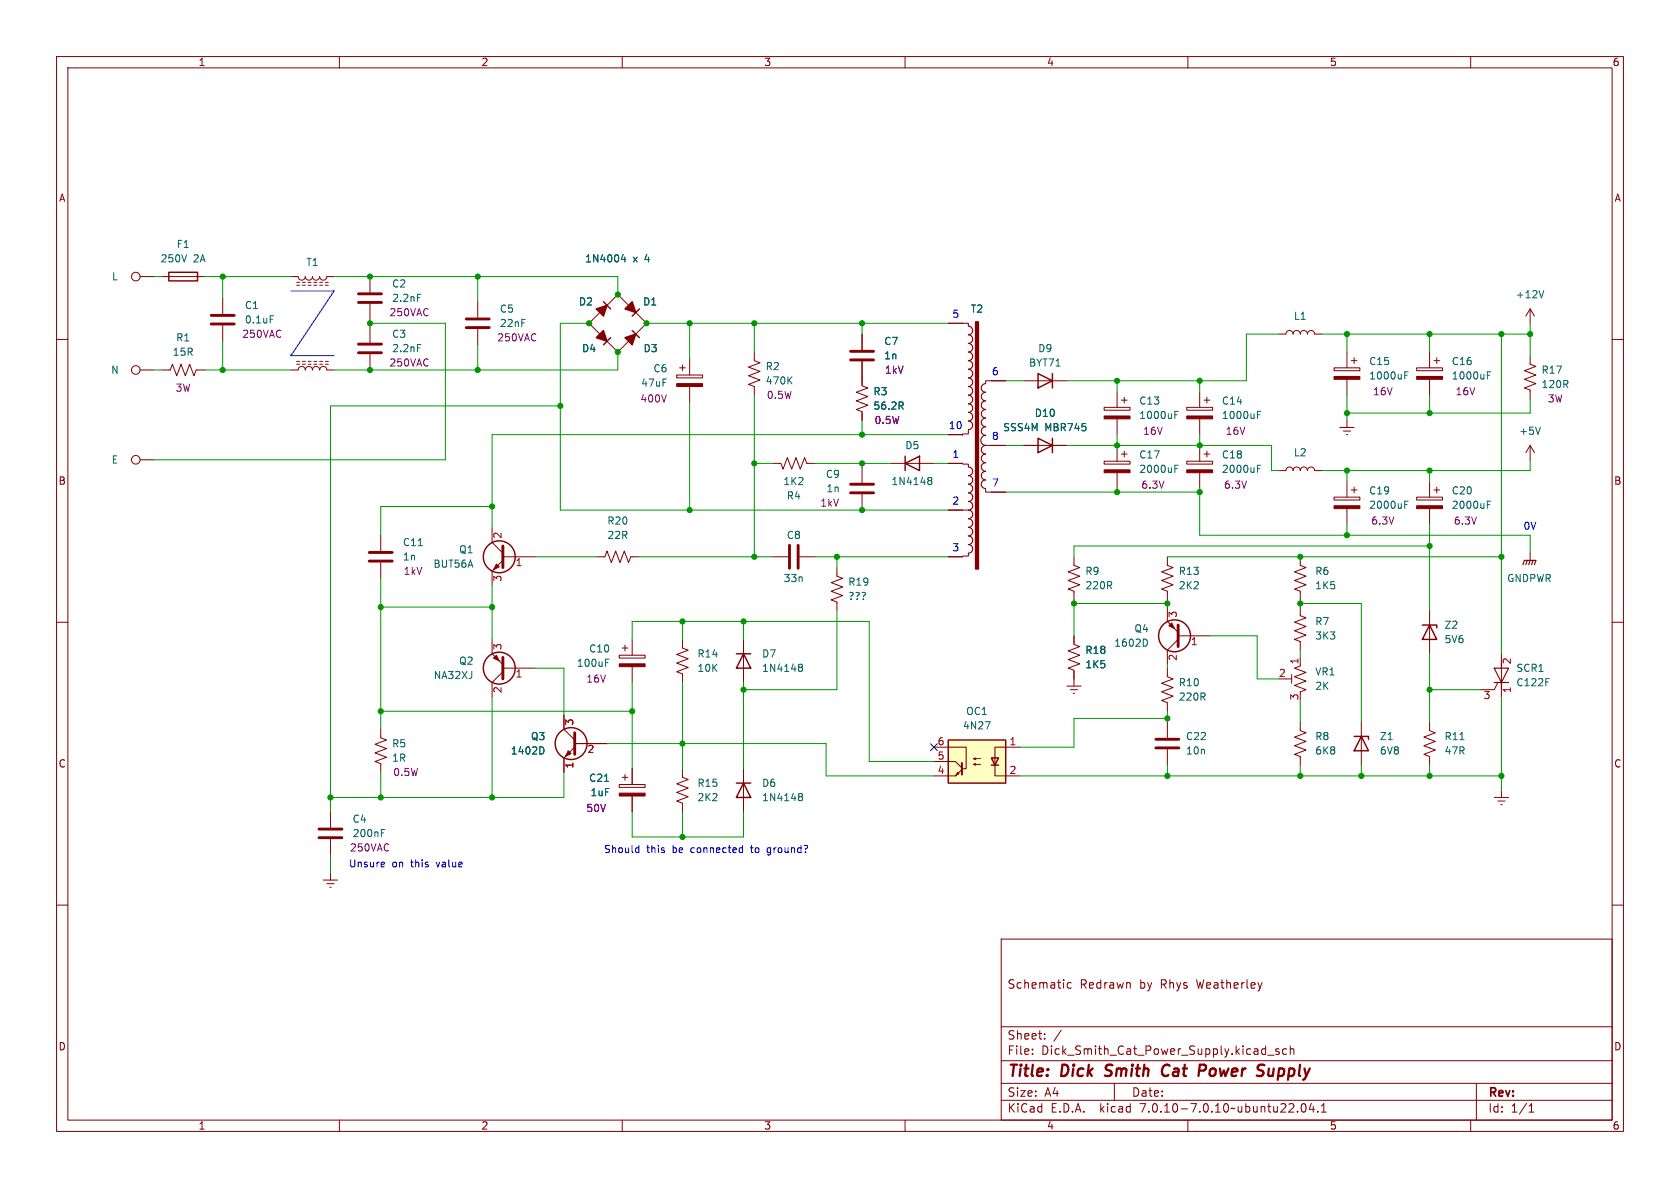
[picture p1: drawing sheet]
<svg xmlns="http://www.w3.org/2000/svg" width="297mm" height="210mm" viewBox="0 0 297 210" stroke-linecap="round" stroke-linejoin="round" font-family="sans-serif">
<g fill="none" stroke="#840000" stroke-width=".18">
<path d="M10 10h277v190h-277zM12 12h273v186h-273zM60 10v2M110 10v2M160 10v2M210 10v2M260 10v2M10 60h2M24.8 48.9h2.5M28.6 48.9h7.6M39.4 52.7v2.8M39.4 57.5v2.8"/>
<path d="M51.4 48.9h1.3a.64 .64 0 0 0 .6 .6 .64 .64 0 0 0 .7-.6 .64 .64 0 0 0 .6 .6 .64 .64 0 0 0 .6-.6 .64 .64 0 0 0 .7 .6 .64 .64 0 0 0 .6-.6 .64 .64 0 0 0 .6 .6 .64 .64 0 0 0 .7-.6h1.3M52.5 49.9h.5M52.5 50.4h.5M53.5 49.9h.5M53.5 50.4h.5M54.5 49.9h.5M54.5 50.4h.5M55.5 49.9h.5M55.5 50.4h.5M56.5 49.9h.5M56.5 50.4h.5M57.5 49.9h.5"/>
<path d="M57.5 50.4h.5M65.4 48.9v2.8M65.4 53.7v2.8M65.4 57.8v2.8M84.5 53.3v2.8M84.5 58.2v2.8M104.1 57.2h.1M104.1 57.2l1.9 1.9M106 55.2l-1.9 2M109.2 52.1h.1M109.2 52.1l1.9 1.9M109.2 52.1l-1.9 1.9"/>
<path d="M112.4 55.2l1.9 2M114.3 57.2h.1M114.3 57.2l-1.9 1.9M152.4 59.1v2.7M167.6 57.2h3.6v.5M226.1 59.1h1.2a.64 .64 0 0 1 .7-.7 .64 .64 0 0 1 .6 .7 .64 .64 0 0 1 .6-.7 .64 .64 0 0 1 .7 .7 .64 .64 0 0 1 .6-.7 .64 .64 0 0 1 .6 .7 .64 .64 0 0 1 .7-.7 .64 .64 0 0 1 .6 .7h1.3M270.5 54.6v2.6M270.5 54.6l-.8 1.3M270.5 54.6l.8 1.3M285 60h2M24.8 65.4h2.5M28.6 65.4h1.5l.4-1 .7 2 .8-2 .8 2 .7-2 .8 2 .4-1h1.5"/>
<path d="M51.4 65.4h1.3a.64 .64 0 0 1 .6-.6 .64 .64 0 0 1 .7 .6 .64 .64 0 0 1 .6-.6 .64 .64 0 0 1 .6 .6 .64 .64 0 0 1 .7-.6 .64 .64 0 0 1 .6 .6 .64 .64 0 0 1 .6-.6 .64 .64 0 0 1 .7 .6h1.3M52.5 64.4h.5M52.5 63.9h.5M53.5 64.4h.5M53.5 63.9h.5M54.5 64.4h.5M54.5 63.9h.5M55.5 64.4h.5M55.5 63.9h.5M56.5 64.4h.5M56.5 63.9h.5M57.5 64.4h.5"/>
<path d="M57.5 63.9h.5M65.4 62.6v2.8M107.3 60.3l1.9 1.9M109.2 62.2h.1M111.1 60.3l-1.9 1.9M119.6 66.3h4.6v.5h-4.6zM120.1 65h1.1M120.6 64.5v1M121.9 63.5v2.8M121.9 68.3v2.8M133.3 62.2v1.6l1.1 .3-2.1 .8 2.1 .8-2.1 .7 2.1 .8-2.1 .7 1 .4v1.6M152.4 63.9v4.3l1 .4-2 .7 2 .8-2 .8 2 .7-2 .8 1 .4v1.5"/>
<path d="M167.6 76.8h2.6M171.2 75.9v.8h-1v.3M174.2 78.7h3.6M177.8 67.3h-3.6v.5M181 78.7h7.6M181 67.3h7.6M195.2 72h4.6v.5h-4.6zM197.5 69.2v2.8M197.5 74v2.8M197.5 78.7v2.8M198.2 70.7h1.1M198.8 70.2v1"/>
<path d="M198.8 79.8v1M209.8 72h4.6v.5h-4.6zM212.1 69.2v2.8M212.1 74v2.8M212.1 78.7v2.8M212.9 70.7h1M213.4 70.2v1M213.4 79.8v1M235.8 65h4.6v.5h-4.6zM236.9 75.6h2.5M237.5 76.2h1.3M238 76.8h.3"/>
<path d="M238.1 62.2v2.8M238.1 67.1v2.8M238.1 74.3v1.3M238.9 63.8h1M239.4 63.2v1.1M250.4 65h4.6v.5h-4.6zM252.7 62.2v2.8M252.7 67.1v2.8M253.5 63.8h1M254 63.2v1.1M270.5 62.9v1.5l1 .4-2 .7 2 .8-2 .8 2 .7-2 .8 1 .4v1.5M270.5 78.7v2.6"/>
<path d="M270.5 78.7l-.8 1.3M270.5 78.7l.8 1.3M24.8 81.3h2.5M67.3 94.6v2.8M67.3 99.4v2.8M87 93.3v2.6l1.9 1.9M88.9 99.1l-1.9 1.9v2.5M88.9 98.4h5.7M105.4 98.4h1.5l.4-1 .8 2 .7-2 .8 2 .8-2 .7 2 .4-1h1.5M136.5 81.9h1.5l.4 1 .8-2 .8 2 .7-2 .8 2 .7-2 .4 1h1.5M136.5 98.4h2.8M141.4 98.4h2.7"/>
<path d="M152.4 82.6v2.7M152.4 87.4v2.8M157.5 81.9h7.6M167.6 98.4h2.6M167.6 81.9h2.6M167.6 90.2h2.6M170.2 82h1v.6M171.2 97.8v.5h-1M174.2 86.4v.6h3.6M189.9 98.4v1.5l1 .4-2.1 .8 2.1 .8-2.1 .7 2.1 .8-2.1 .7 1.1 .4v1.5M195.2 81.5h4.6v.5h-4.6zM197.5 83.6v2.8"/>
<path d="M198.2 80.3h1.1M206.4 98.4v1.5l1 .4-2 .8 2 .8-2 .7 2 .8-2 .7 1 .4v1.5M209.8 81.5h4.6v.5h-4.6zM212.1 83.6v2.8M212.9 80.3h1M226.1 83.2h1.2a.64 .64 0 0 1 .7-.6 .64 .64 0 0 1 .6 .6 .64 .64 0 0 1 .6-.6 .64 .64 0 0 1 .7 .6 .64 .64 0 0 1 .6-.6 .64 .64 0 0 1 .6 .6 .64 .64 0 0 1 .7-.6 .64 .64 0 0 1 .6 .6h1.3M229.9 98.4v1.5l1 .4-2 .8 2 .8-2 .7 2 .8-2 .7 1 .4v1.5M235.8 87.9h4.6v.5h-4.6zM238.1 85.1v2.8M238.1 89.9v2.8M238.9 86.6h1M239.4 86.1v1"/>
<path d="M250.4 87.9h4.6v.5h-4.6zM252.7 85.1v2.8M252.7 89.9v2.8M253.5 86.6h1M254 86.1v1M270.5 97.8v1.3M10 110h2M87 113v2.6l1.9 1.9M88.9 118.7l-1.9 2v2.5M88.9 118.1h5.7M109.5 115.8h4.5v.5h-4.5zM110 114.6h1"/>
<path d="M110.5 114v1.1M111.8 113v2.8M111.8 117.9v2.8M120.6 113v1.6l1.1 .3-2.1 .8 2.1 .8-2.1 .7 2.1 .8-2.1 .7 1 .4v1.6M131.4 113v7.7M148 100.3v1.6l1 .3-2.1 .8 2.1 .8-2.1 .7 2.1 .8-2.1 .7 1.1 .4v1.6M189.9 112.4v1.5l1 .4-2.1 .8 2.1 .7-2.1 .8 2.1 .7-2.1 .8 1.1 .4v2.8M206.4 107.3v2.6l1.9 1.9M206.4 118.1v1.5l1 .4-2 .8 2 .7-2 .8 2 .8-2 .7 1 .4v1.5M208.3 113l-1.9 1.9v2.6M208.3 112.4h5.7M228.3 119.3v1.5"/>
<path d="M229.9 117.7l-1 .4 2 .8-2 .7 2 .8-2 .8 2 .7-1 .4v.3M229.9 107.3v1.5l1 .4-2 .8 2 .7-2 .8 2 .8-2 .7 1 .4v1.5M229.9 116.2v1.3M252.7 108v7.6M265.4 115.6v7.6M285 110h2M67.3 128.9v1.5l1 .4-2 .8 2 .7-2 .8 2 .8-2 .7 1 .4v1.5M99.7 126.4v2.5l1.9 1.9M101.6 132.1l-1.9 1.9v2.5M101.6 131.4h5.7M109.5 138.7h4.5v.5h-4.5zM110 137.4h1"/>
<path d="M110.5 136.9v1M111.8 135.9v2.8M120.6 135.9v1.5l1.1 .4-2.1 .8 2.1 .7-2.1 .8 2.1 .7-2.1 .8 1 .4v1.5M131.4 135.9v7.6M165.1 132.1h5.7v3.8h-.6M165.1 134.6h3.8l1.2 1.2M169.3 136.5l.2 .3-.5 .2zM170.1 136l-1.2 1.2h-3.8M172.1 135.1l.4-.1v.3l-.4-.2h1.3M172.1 134.1l.4-.1v.2l-.4-.1h1.3M180.3 132.1h-4.4v5.1h4.4M188.6 121.3h2.5"/>
<path d="M189.2 121.9h1.3M189.7 122.6h.3M206.4 127.6v2.8M206.4 132.5v2.8M227.3 120h1M229.9 127.6v1.6l1 .3-2 .8 2 .8-2 .7 2 .8-2 .8 1 .3v1.6M240.7 127.6v7.7M252.7 127.6v1.6l1 .3-2 .8 2 .8-2 .7 2 .8-2 .8 1 .3v1.6M264.8 120.7l-.6 1.2h-2.6M265.4 139.7v1.3M10 160h2M57.1 155.6h2.6"/>
<path d="M57.8 156.2h1.3M58.3 156.8h.2M58.4 143.5v2.8M58.4 148.3v2.8M58.4 154.3v1.3M111.8 140.7v2.8M264.2 141h2.5M264.8 141.6h1.3M265.3 142.2h.3M285 160h2M177 166h108v32h-108zM189.4 173.8l-.4-.1-.3 .3v.4l.1 .2h.6"/>
<path d="M60 198v2M110 198v2M160 198v2M177 194.5h108M177 191.5h108M177 187.5h108M177 181.5h108M182.5 186.3v.1M182.5 185.5v.1M184.7 183.6v.1M184.7 182.8v.1M187.6 182.1l-1.3 2"/>
<path d="M197 191.5v3M210 198v2M224.1 186.5h1.1M226.1 185.5l-.4-.1-.2 .2 .1 .2 .5 .2v.3h-.6M227.5 185.5l-.5-.1-.3 .3v.4l.2 .2h.6M228.1 185.5l.2-.1 .4 .1v.9M228.1 184.9v1.5M229.4 196.5v.1M230.2 195.2l.2-.1a.81 .81 0 0 1 .6 .6 .81 .81 0 0 1-.3 .8l-.2 .1a.81 .81 0 0 1-.3-1.4zM231.8 195l-.3 1.1h.9M232.2 195.6v1M233 196.5v.1"/>
<path d="M233.6 196.6h.9M233.6 195.5l.4-.4v1.5M260 198v2M261 191.5v6.5M270.3 196.6h.9M270.3 195.5l.4-.4v1.5"/>
<circle cx="24" cy="48.9" r=".76"/>
<circle cx="24" cy="65.4" r=".76"/>
<circle cx="24" cy="81.3" r=".76"/>
</g>
<path d="M195.3 190.1l.3 .1M195.6 188.4l-.1 .2 .1 .4M206.4 188.2a1.13 1.13 0 0 0-.9 .7 1.13 1.13 0 0 0 .2 1.2l.3 .1 .5-.1M212.1 188.2l1 .1a.58 .58 0 0 1-.3 1M224.3 188.9v1.2l.1 .1 .5-.1" fill="none" stroke="#840000" stroke-width=".4"/>
<g fill="none" stroke="#840000" stroke-width=".51">
<path d="M37.3 57.3h4.1M37.3 55.8h4.1M63.4 53.5h4M63.4 51.9h4M82.4 57.9h4.1M82.4 56.4h4.1M63.4 62.4h4M63.4 60.8h4M150.4 63.6h4M150.4 62.1h4M65.3 99.2h4M65.3 97.7h4"/>
<path d="M88.9 96.5v3.8M139.6 96.4v4.1M141.1 96.4v4.1M150.4 87.1h4M150.4 85.6h4M88.9 116.2v3.8M208.3 110.5v3.8M101.6 129.5v3.9M204.3 132.2h4.1M204.3 130.7h4.1M56.4 148.1h4.1M56.4 146.6h4.1"/>
</g>
<g fill="none" stroke="#006464" stroke-width=".18">
<path d="M47.8 55.8h.6M73.8 52h.6M110.2 45l-.3 .9h.7M110.5 45.5v.8M272.9 51.4l-.4 1.2M73.8 60.9h.6M139.5 67.2l.5 .7M140 66.6l-.7 .7M159.3 71.7l.4 .6M159.6 71.1l.1 .2-.1 .4M207.7 73.3h.4M207.7 72.7h.6"/>
<path d="M222.3 73.3h.4M222.3 72.7h.6M248.3 66.3h.5M248.3 65.7h.6M262.9 66.3h.5M262.9 65.7h.6M272.3 75.5l-.4 1.3M74 96.5h.7M164.1 84.9h.2M164.1 84.5l.4-.1 .2 .1v.2l-.2 .2M164.3 84.9h.2M164.3 84.9l-.2 .1"/>
<path d="M164.5 84.9l.2 .3v.3l-.2 .2-.4-.1M207.7 82.8h.4M207.7 82.2h.6M222.3 82.8h.4M222.3 82.2h.6M248.3 89.2h.5M248.3 88.6h.6M262.9 89.2h.5M262.9 88.6h.6M107.1 117.1h.4M107.1 116.5h.6M141.3 117.5l.3-.1 .2 .1 .1 .2-.3 .3"/>
<path d="M141.3 117.9l.1 .1M141.4 118h.2M141.4 118h-.1M141.6 118l.3 .2-.1 .4-.2 .1-.3-.1M202.6 113l.2 .5-.2 .7M273.3 120h.6M95.9 132.1l.3 .5-.3 .6M106.9 138.1h.7M174.2 127.6h.8l-.5 1.2M258.1 130.8h.7M67.4 147.2h.4M67.4 146.6h.6"/>
<path d="M141.3 140.8h.1M141.3 140.3h.3l.2 .1 .1 .2-.3 .2M141.4 140.8h.2M141.4 140.8l-.1 .1M141.6 140.8l.3 .3-.1 .3-.2 .1h-.3"/>
</g>
<g fill="#840000" stroke="#840000" stroke-width=".18">
<path d="M109.5 140.2h4.5v.5h-4.5z"/>
<path d="M250.4 89.4h4.6v.5h-4.6z"/>
<path d="M250.4 66.5h4.6v.6h-4.6z"/>
<path d="M206.6 110.6l.5-.5 .5 1z"/>
<path d="M235.8 66.5h4.6v.6h-4.6z"/>
<path d="M109.5 117.3h4.5v.6h-4.5z"/>
<path d="M87.2 116.3l.6-.5 .5 1z"/>
<path d="M87.8 99.7l.5 .5-1.1 .5z"/>
<path d="M100.5 132.7l.5 .5-1.1 .5z"/>
<path d="M235.8 89.4h4.6v.5h-4.6z"/>
<path d="M209.8 73.5h4.6v.5h-4.6z"/>
<path d="M119.6 67.8h4.6v.5h-4.6z"/>
<path d="M170.2 90.2h1z"/>
<path d="M195.2 73.5h4.6v.5h-4.6z"/>
<path d="M195.2 83.1h4.6v.5h-4.6z"/>
<path d="M209.8 83.1h4.6v.5h-4.6z"/>
</g>
<g fill="none" stroke="#840000" stroke-width=".25">
<path d="M29.8 48.1h5.1v1.6h-5.1zM106.7 53.3l1.2 1.3M107.9 59.7l-1.2 1.3M111.8 58.4l1.2 1.3M113 54.6l-1.2 1.3M183.5 77.5l2.6 1.2-2.6 1.3zM183.5 66l2.6 1.3-2.6 1.3zM186.1 66v2.6M186.1 77.5v2.5M160 81.9l2.6-1.3v2.6zM160 80.6v2.6M130.2 115.6h2.5"/>
<path d="M131.4 115.6l1.3 2.5h-2.5zM251.5 110.5h2.5v.5M252.7 110.5l1.3 2.5h-2.5zM130.2 138.4h2.5M131.4 138.4l1.3 2.6h-2.5zM167.6 130.8h10.2v7.6h-10.2zM175.3 134h1.2l-.6 1.3zM175.3 135.3h1.2M239.4 130.2h2.5v.5M240.7 130.2l1.2 2.5h-2.5z"/>
<circle cx="88.3" cy="98.4" r="2.82"/>
<circle cx="88.3" cy="118.1" r="2.82"/>
<circle cx="207.6" cy="112.4" r="2.82"/>
<circle cx="101" cy="131.4" r="2.82"/>
</g>
<path d="M167.6 130.8h10.2v7.6h-10.2z" fill="#ffffc2" stroke="#ffffc2" stroke-width=".18"/>
<path d="M170.1 134.9v2" fill="none" stroke="#840000" stroke-width=".36"/>
<path d="M171.2 57.7a.76 .76 0 0 1 .8 .7 .76 .76 0 0 1-.8 .8 .76 .76 0 0 1 .8 .7 .76 .76 0 0 1-.8 .8 .76 .76 0 0 1 .8 .8 .76 .76 0 0 1-.8 .7 .76 .76 0 0 1 .8 .8 .76 .76 0 0 1-.8 .8 .76 .76 0 0 1 .8 .7 .76 .76 0 0 1-.8 .8 .76 .76 0 0 1 .8 .7 .76 .76 0 0 1-.8 .8M171.2 66.8a.76 .76 0 0 1 .8 .8 .76 .76 0 0 1-.8 .7 .76 .76 0 0 1 .8 .8 .76 .76 0 0 1-.8 .8 .76 .76 0 0 1 .8 .7 .76 .76 0 0 1-.8 .8 .76 .76 0 0 1 .8 .7 .76 .76 0 0 1-.8 .8 .76 .76 0 0 1 .8 .8 .76 .76 0 0 1-.8 .7 .76 .76 0 0 1 .8 .8 .76 .76 0 0 1-.8 .7M174.2 67.8a.76 .76 0 0 0-.7 .8 .76 .76 0 0 0 .7 .7 .76 .76 0 0 0-.7 .8 .76 .76 0 0 0 .7 .8 .76 .76 0 0 0-.7 .7 .76 .76 0 0 0 .7 .8 .76 .76 0 0 0-.7 .8 .76 .76 0 0 0 .7 .7 .76 .76 0 0 0-.7 .8 .76 .76 0 0 0 .7 .7 .76 .76 0 0 0-.7 .8 .76 .76 0 0 0 .7 .8 .89 .89 0 0 0-.8 .9 .89 .89 0 0 0 .8 .8 .76 .76 0 0 0-.7 .8 .76 .76 0 0 0 .7 .8 .76 .76 0 0 0-.7 .7 .76 .76 0 0 0 .7 .8 .76 .76 0 0 0-.7 .8 .76 .76 0 0 0 .7 .7 .76 .76 0 0 0-.7 .8 .76 .76 0 0 0 .7 .7 .76 .76 0 0 0-.7 .8 .76 .76 0 0 0 .7 .8M171.2 82.6a.76 .76 0 0 1 .8 .7 .76 .76 0 0 1-.8 .8 .76 .76 0 0 1 .8 .7 .76 .76 0 0 1-.8 .8 .76 .76 0 0 1 .8 .8 .76 .76 0 0 1-.8 .7 .76 .76 0 0 1 .8 .8 .76 .76 0 0 1-.8 .7 .76 .76 0 0 1 .8 .8 .76 .76 0 0 1-.8 .8 .76 .76 0 0 1 .8 .7 .76 .76 0 0 1-.8 .8 .76 .76 0 0 1 .8 .8 .76 .76 0 0 1-.8 .7 .76 .76 0 0 1 .8 .8 .76 .76 0 0 1-.8 .7 .76 .76 0 0 1 .8 .8 .76 .76 0 0 1-.8 .8 .76 .76 0 0 1 .8 .7 .76 .76 0 0 1-.8 .8M269.2 99.8l.3-.7h2l-.2 .7M270 99.1l-.3 .7M270.5 99.1l-.2 .7M271 99.1l-.2 .7M264.2 118.1h2.5l-1.3 2.6zM264.2 120.7h2.5" fill="none" stroke="#840000" stroke-width=".2"/>
<g fill="#840000" stroke="#840000" stroke-width=".25">
<path d="M172.5 56.9h.5v43.7h-.5z"/>
<path d="M105.4 59.7l1.3-1.3 .6 1.9z"/>
<path d="M111.8 53.3l.6 1.9-1.9-.6z"/>
<path d="M110.5 59.7l1.9-.6-.6 1.9z"/>
<path d="M105.4 54.6l1.9-.6-.6 1.9z"/>
</g>
<g fill="none" stroke="#0000c2" stroke-width=".18">
<path d="M51.4 51.4h7.7l-7.7 11.5M51.4 62.8v.1M51.4 62.9h7.7M67.8 152.4l.2 .3-.6 .1M67.9 153.2l-.1 .1M112.6 149.9h.3M112.9 149.4v1.3M112.9 150.7h-.3M130.9 149.9h.4M131.3 150.7h-.4M131.3 149.4v1.3M135.7 151.1h.1"/>
<path d="M135.9 149.9l-.3 .2v.4l.3 .2"/>
</g>
<g fill="none" stroke="#009600" stroke-width=".18">
<path d="M27.3 48.9h1.3M36.2 48.9h15.2M39.4 48.9v3.8M59.1 48.9h50.1v3.2M65.4 57.2h13.3v24.1h-51.4M65.4 56.5v1.3M84.5 48.9v4.4M104.1 57.2h-5v33h68.5M114.3 57.2h53.3M121.9 57.2v6.3M133.3 57.2v5M152.4 57.2v1.9"/>
<path d="M226.1 59.1h-5.8v8.2h-31.7M233.7 59.1h36.8M238.1 59.1v3.1M252.7 59.1v3.1M265.4 59.1v56.5M270.5 57.2v5.7M27.3 65.4h1.3M36.2 65.4h15.2M39.4 60.3v5.1M84.5 61v4.4M99.1 71.8h-40.7v71.7M109.2 62.2v3.2h-50.1"/>
<path d="M121.9 71.1v19.1M133.3 69.9v28.5M152.4 74.3v2.5M167.6 76.8h-80.6v16.5M177.8 67.3h3.2M177.8 78.7h3.2M188.6 78.7h36.2v4.5h1.3M197.5 67.3v1.9M197.5 76.8v1.9M212.1 67.3v1.9M212.1 76.8v1.9M238.1 69.9v4.4"/>
<path d="M252.7 69.9v3.1M270.5 70.5v2.5h-32.4M87 89.5h-19.7v5.1M94.6 98.4h10.8M113 98.4h23.5M133.3 81.9h3.2M144.1 81.9h13.4M144.1 98.4h23.5M148 98.4v1.9M152.4 81.9v.7M165.1 81.9h2.5M177.8 87h34.3"/>
<path d="M197.5 86.4v.6M206.4 98.4h59M212.1 86.4v8.2h58.4v3.2M238.1 83.2v1.9M238.1 92.7v1.9M252.7 83.2v1.9M252.7 92.7v15.3M252.7 96.5h-62.8v1.9M270.5 81.3v1.9h-36.8M67.3 102.2v26.7M67.3 107.3h19.7M87 103.5v9.5"/>
<path d="M94.6 118.1h5.1v8.3M111.8 113v-3.1h41.9v24.7h11.4M120.6 109.9v3.1M131.4 109.9v3.1M148 108v13.9h-16.6M189.9 106.7h16.5M189.9 106v6.4M206.4 106v1.3M206.4 117.5v.6M214 112.4h8.2v7.6h3.9M229.9 106.7h10.8v20.9M229.9 106v1.3"/>
<path d="M229.9 114.9v1.3M252.7 115.6v12M67.3 136.5v4.5M67.3 125.7h44.5M87 123.2v17.8M99.7 136.5v4.5h-41.3M107.3 131.4h38.7v5.8h19.1M111.8 120.7v15.2M120.6 120.7v15.2M131.4 120.7v15.2M180.3 137.2h85.1M206.4 127h-16.5v5.1h-9.6"/>
<path d="M206.4 125.7v1.9M206.4 135.3v1.9M229.9 123.8v3.8M229.9 135.3v1.9M240.7 135.3v1.9M252.7 135.3v1.9M252.7 121.9h8.9M265.4 123.2v16.5M58.4 151.1v3.2M111.8 143.5v4.5h19.6v-4.5M120.6 143.5v4.5"/>
</g>
<path d="M164.5 131.5l1.2 1.2M165.7 131.5l-1.2 1.2" fill="none" stroke="#000084" stroke-width=".18"/>
<g fill="#009600" stroke="#009600" stroke-width=".18">
<circle cx="87" cy="89.5" r=".46"/>
<circle cx="121.9" cy="90.2" r=".46"/>
<circle cx="133.3" cy="81.9" r=".46"/>
<circle cx="133.3" cy="98.4" r=".46"/>
<circle cx="133.3" cy="57.2" r=".46"/>
<circle cx="121.9" cy="57.2" r=".46"/>
<circle cx="114.3" cy="57.2" r=".46"/>
<circle cx="109.2" cy="52.1" r=".46"/>
<circle cx="104.1" cy="57.2" r=".46"/>
<circle cx="109.2" cy="62.2" r=".46"/>
<circle cx="99.1" cy="71.8" r=".46"/>
<circle cx="39.4" cy="48.9" r=".46"/>
<circle cx="65.4" cy="48.9" r=".46"/>
<circle cx="84.5" cy="48.9" r=".46"/>
<circle cx="39.4" cy="65.4" r=".46"/>
<circle cx="65.4" cy="65.4" r=".46"/>
<circle cx="65.4" cy="57.2" r=".46"/>
<circle cx="84.5" cy="65.4" r=".46"/>
<circle cx="87" cy="107.3" r=".46"/>
<circle cx="87" cy="141" r=".46"/>
<circle cx="58.4" cy="141" r=".46"/>
<circle cx="67.3" cy="107.3" r=".46"/>
<circle cx="67.3" cy="125.7" r=".46"/>
<circle cx="67.3" cy="141" r=".46"/>
<circle cx="120.6" cy="109.9" r=".46"/>
<circle cx="120.6" cy="148" r=".46"/>
<circle cx="131.4" cy="109.9" r=".46"/>
<circle cx="111.8" cy="125.7" r=".46"/>
<circle cx="120.6" cy="131.4" r=".46"/>
<circle cx="131.4" cy="121.9" r=".46"/>
<circle cx="238.1" cy="59.1" r=".46"/>
<circle cx="197.5" cy="78.7" r=".46"/>
<circle cx="197.5" cy="67.3" r=".46"/>
<circle cx="212.1" cy="67.3" r=".46"/>
<circle cx="212.1" cy="78.7" r=".46"/>
<circle cx="238.1" cy="94.6" r=".46"/>
<circle cx="212.1" cy="87" r=".46"/>
<circle cx="152.4" cy="90.2" r=".46"/>
<circle cx="148" cy="98.4" r=".46"/>
<circle cx="152.4" cy="76.8" r=".46"/>
<circle cx="152.4" cy="81.9" r=".46"/>
<circle cx="152.4" cy="57.2" r=".46"/>
<circle cx="265.4" cy="98.4" r=".46"/>
<circle cx="252.7" cy="59.1" r=".46"/>
<circle cx="252.7" cy="73" r=".46"/>
<circle cx="270.5" cy="59.1" r=".46"/>
<circle cx="265.4" cy="59.1" r=".46"/>
<circle cx="252.7" cy="83.2" r=".46"/>
<circle cx="238.1" cy="83.2" r=".46"/>
<circle cx="238.1" cy="73" r=".46"/>
<circle cx="206.4" cy="127" r=".46"/>
<circle cx="206.4" cy="137.2" r=".46"/>
<circle cx="229.9" cy="137.2" r=".46"/>
<circle cx="197.5" cy="87" r=".46"/>
<circle cx="206.4" cy="106.7" r=".46"/>
<circle cx="189.9" cy="106.7" r=".46"/>
<circle cx="252.7" cy="96.5" r=".46"/>
<circle cx="229.9" cy="98.4" r=".46"/>
<circle cx="229.9" cy="106.7" r=".46"/>
<circle cx="252.7" cy="121.9" r=".46"/>
<circle cx="265.4" cy="137.2" r=".46"/>
<circle cx="252.7" cy="137.2" r=".46"/>
<circle cx="240.7" cy="137.2" r=".46"/>
</g>
<g font-size="2.8" fill="#840000">
<text x="178" y="190.9">Title:</text>
<text x="187.7" y="190.9">Dick</text>
<text x="196.3" y="190.9">Smith</text>
<text x="207.1" y="190.9">Cat</text>
<text x="214.3" y="190.9">Power</text>
<text x="225.5" y="190.9">Supply</text>
</g>
<g font-size="2.1" fill="#840000">
<text x="178" y="175">Schematic</text>
<text x="190.9" y="175">Redrawn</text>
<text x="201.5" y="175">by</text>
<text x="205.3" y="175">Rhys</text>
<text x="211.8" y="175">Weatherley</text>
<text x="178" y="184">Sheet:</text>
<text x="178" y="186.7">File:</text>
<text x="184.1" y="186.7">Dick_Smith_Cat_Power_Supply.kicad_sch</text>
<text x="178" y="196.9">KiCad</text>
<text x="178" y="194.1">Size:</text>
<text x="184.7" y="194.1">A4</text>
<text x="185.7" y="196.9">E.D.A.</text>
<text x="194.6" y="196.9">kicad</text>
<text x="200" y="194.1">Date:</text>
<text x="201.8" y="196.9">7.0.10-7.0.10~ubuntu22.04.1</text>
<text x="263" y="194.3">Rev:</text>
<text x="263" y="196.9">Id:</text>
<text x="267.1" y="196.9">1/1</text>
</g>
<g font-size="1.8" fill="#840000">
<text x="35" y="11.9">1</text>
<text x="85" y="11.9">2</text>
<text x="135" y="11.9">3</text>
<text x="185" y="11.9">4</text>
<text x="235" y="11.9">5</text>
<text x="285" y="11.9">6</text>
<text x="10.3" y="35.9">A</text>
<text x="285.3" y="35.9">A</text>
<text x="10.3" y="85.9">B</text>
<text x="285.3" y="85.9">B</text>
<text x="10.3" y="135.9">C</text>
<text x="285.3" y="135.9">C</text>
<text x="10.3" y="185.9">D</text>
<text x="285.3" y="185.9">D</text>
<text x="35" y="199.9">1</text>
<text x="85" y="199.9">2</text>
<text x="135" y="199.9">3</text>
<text x="185" y="199.9">4</text>
<text x="235" y="199.9">5</text>
<text x="285" y="199.9">6</text>
</g>
<g font-size="1.8" fill="#006464">
<text x="28.3" y="46.6">250V</text>
<text x="31.1" y="44">F1</text>
<text x="34.2" y="46.6">2A</text>
<text x="54.1" y="47.2">T1</text>
<text x="103.3" y="46.6">1N4004</text>
<text x="111.9" y="46.6">x</text>
<text x="114.1" y="46.6">4</text>
<text x="19.7" y="49.8">L</text>
<text x="69.2" y="51">C2</text>
<text x="69.2" y="53.6">2.2nF</text>
<text x="267.9" y="52.9">+12V</text>
<text x="43.2" y="54.8">C1</text>
<text x="43.2" y="57.4">0.1uF</text>
<text x="69.2" y="59.9">C3</text>
<text x="88.3" y="55.5">C5</text>
<text x="88.3" y="58">22nF</text>
<text x="102.2" y="54.2">D2</text>
<text x="113.6" y="54.2">D1</text>
<text x="171.5" y="55.5">T2</text>
<text x="228.6" y="56.7">L1</text>
<text x="30.4" y="63.1">15R</text>
<text x="31" y="60.6">R1</text>
<text x="69.2" y="62.5">2.2nF</text>
<text x="102.8" y="62.5">D4</text>
<text x="113.7" y="62.5">D3</text>
<text x="135.3" y="65.6">R2</text>
<text x="156.2" y="61.2">C7</text>
<text x="156.2" y="63.7">1n</text>
<text x="181.8" y="65">BYT71</text>
<text x="183.4" y="62.5">D9</text>
<text x="241.9" y="64.7">C15</text>
<text x="256.6" y="64.7">C16</text>
<text x="19.6" y="66.3">N</text>
<text x="113.2" y="68.6">47uF</text>
<text x="115.4" y="66">C6</text>
<text x="135.3" y="68.2">470K</text>
<text x="154.3" y="70.1">R3</text>
<text x="201.3" y="71.7">C13</text>
<text x="215.9" y="71.7">C14</text>
<text x="241.9" y="67.3">1000uF</text>
<text x="256.6" y="67.3">1000uF</text>
<text x="272.4" y="66.3">R17</text>
<text x="272.4" y="68.8">120R</text>
<text x="154.3" y="72.6">56.2R</text>
<text x="177.2" y="76.4">SSS4M</text>
<text x="182.8" y="73.9">D10</text>
<text x="184.7" y="76.4">MBR745</text>
<text x="201.3" y="74.3">1000uF</text>
<text x="215.9" y="74.3">1000uF</text>
<text x="268.5" y="77.1">+5V</text>
<text x="19.6" y="82.1">E</text>
<text x="159.9" y="79.6">D5</text>
<text x="201.3" y="81.3">C17</text>
<text x="201.3" y="83.8">2000uF</text>
<text x="215.9" y="81.3">C18</text>
<text x="215.9" y="83.8">2000uF</text>
<text x="228.6" y="80.9">L2</text>
<text x="138.4" y="86">1K2</text>
<text x="139" y="88.5">R4</text>
<text x="145.9" y="84.7">C9</text>
<text x="146" y="87.2">1n</text>
<text x="157.5" y="86">1N4148</text>
<text x="241.9" y="87.6">C19</text>
<text x="256.6" y="87.6">C20</text>
<text x="107.3" y="92.9">R20</text>
<text x="107.3" y="95.5">22R</text>
<text x="139" y="95.5">C8</text>
<text x="241.9" y="90.1">2000uF</text>
<text x="256.6" y="90.1">2000uF</text>
<text x="71.1" y="99.3">1n</text>
<text x="71.1" y="96.7">C11</text>
<text x="76.5" y="100.6">BUT56A</text>
<text x="81.1" y="98">Q1</text>
<text x="191.8" y="101.8">R9</text>
<text x="208.3" y="101.8">R13</text>
<text x="232.4" y="101.8">R6</text>
<text x="138.4" y="103.1">33n</text>
<text x="149.9" y="103.7">R19</text>
<text x="149.9" y="106.3">???</text>
<text x="191.8" y="104.4">220R</text>
<text x="208.3" y="104.4">2K2</text>
<text x="232.4" y="104.4">1K5</text>
<text x="266.3" y="103.1">GNDPWR</text>
<text x="200.4" y="112">Q4</text>
<text x="232.4" y="110.7">R7</text>
<text x="232.4" y="113.3">3K3</text>
<text x="255.3" y="111.4">Z2</text>
<text x="255.3" y="113.9">5V6</text>
<text x="81.1" y="117.7">Q2</text>
<text x="101.9" y="118.1">100uF</text>
<text x="104" y="115.5">C10</text>
<text x="123.2" y="116.4">R14</text>
<text x="123.2" y="119">10K</text>
<text x="134.6" y="116.4">D7</text>
<text x="134.6" y="119">1N4148</text>
<text x="191.8" y="115.8">R18</text>
<text x="191.8" y="118.3">1K5</text>
<text x="196.9" y="114.5">1602D</text>
<text x="232.4" y="119.6">VR1</text>
<text x="268" y="119">SCR1</text>
<text x="76.6" y="120.2">NA32XJ</text>
<text x="208.3" y="124.1">220R</text>
<text x="208.3" y="121.5">R10</text>
<text x="232.4" y="122.1">2K</text>
<text x="268" y="121.5">C122F</text>
<text x="93.8" y="131">Q3</text>
<text x="170.1" y="129.1">4N27</text>
<text x="170.7" y="126.6">OC1</text>
<text x="209.6" y="131">C22</text>
<text x="232.4" y="131">R8</text>
<text x="243.8" y="131">Z1</text>
<text x="255.3" y="131">R11</text>
<text x="69.2" y="132.3">R5</text>
<text x="69.2" y="134.8">1R</text>
<text x="90.2" y="133.6">1402D</text>
<text x="209.6" y="133.6">10n</text>
<text x="232.4" y="133.6">6K8</text>
<text x="243.8" y="133.6">6V8</text>
<text x="255.3" y="133.6">47R</text>
<text x="104" y="138.4">C21</text>
<text x="104.3" y="140.9">1uF</text>
<text x="123.2" y="139.3">R15</text>
<text x="123.2" y="141.8">2K2</text>
<text x="134.6" y="139.3">D6</text>
<text x="134.6" y="141.8">1N4148</text>
<text x="62.2" y="145.6">C4</text>
<text x="62.2" y="148.2">200nF</text>
</g>
<g font-size="1.8" fill="#840084">
<text x="42.7" y="59.9">250VAC</text>
<text x="68.8" y="56.1">250VAC</text>
<text x="68.8" y="65">250VAC</text>
<text x="87.8" y="60.6">250VAC</text>
<text x="31" y="69.4">3W</text>
<text x="113.1" y="71.3">400V</text>
<text x="135.5" y="70.7">0.5W</text>
<text x="156.4" y="66.3">1kV</text>
<text x="242.6" y="70.1">16V</text>
<text x="257.2" y="70.1">16V</text>
<text x="273.5" y="71.3">3W</text>
<text x="154.5" y="75.2">0.5W</text>
<text x="202" y="77.1">16V</text>
<text x="216.6" y="77.1">16V</text>
<text x="144.9" y="89.8">1kV</text>
<text x="201.7" y="86.6">6.3V</text>
<text x="216.3" y="86.6">6.3V</text>
<text x="242.3" y="92.9">6.3V</text>
<text x="256.9" y="92.9">6.3V</text>
<text x="71.3" y="101.8">1kV</text>
<text x="103.6" y="120.9">16V</text>
<text x="69.4" y="137.4">0.5W</text>
<text x="103.6" y="143.7">50V</text>
<text x="61.8" y="150.7">250VAC</text>
</g>
<g font-size="1.8" fill="#0000c2">
<text x="168.3" y="56.3">5</text>
<text x="175.3" y="66.4">6</text>
<text x="167.6" y="76">10</text>
<text x="175.3" y="77.9">8</text>
<text x="168.3" y="81">1</text>
<text x="168.3" y="89.3">2</text>
<text x="175.3" y="86.1">7</text>
<text x="269.2" y="93.7">0V</text>
<text x="168.3" y="97.5">3</text>
<text x="61.6" y="153.4">Unsure</text>
<text x="69.3" y="153.4">on</text>
<text x="72.8" y="153.4">this</text>
<text x="77.4" y="153.4">value</text>
<text x="106.7" y="150.9">Should</text>
<text x="114.3" y="150.9">this</text>
<text x="119" y="150.9">be</text>
<text x="122.4" y="150.9">connected</text>
<text x="133.3" y="150.9">to</text>
<text x="136.3" y="150.9">ground?</text>
</g>
<g font-size="1.8" fill="#a90000">
<text x="89" y="95.3" transform="rotate(-90 89 95.3)">2</text>
<text x="91.1" y="100.4">1</text>
<text x="89" y="102.9" transform="rotate(-90 89 102.9)">3</text>
<text x="208.4" y="109.3" transform="rotate(-90 208.4 109.3)">3</text>
<text x="89" y="115" transform="rotate(-90 89 115)">3</text>
<text x="208.4" y="116.9" transform="rotate(-90 208.4 116.9)">2</text>
<text x="210.4" y="114.4">1</text>
<text x="226" y="119.8">2</text>
<text x="229.6" y="117.5" transform="rotate(-90 229.6 117.5)">1</text>
<text x="267.4" y="117.5" transform="rotate(-90 267.4 117.5)">2</text>
<text x="89" y="122.6" transform="rotate(-90 89 122.6)">2</text>
<text x="91.1" y="120.1">1</text>
<text x="229.6" y="123.9" transform="rotate(-90 229.6 123.9)">3</text>
<text x="262.2" y="123.9">3</text>
<text x="267.4" y="122.6" transform="rotate(-90 267.4 122.6)">1</text>
<text x="101.7" y="128.3" transform="rotate(-90 101.7 128.3)">3</text>
<text x="165.7" y="131.8">6</text>
<text x="178.4" y="131.8">1</text>
<text x="101.7" y="136" transform="rotate(-90 101.7 136)">1</text>
<text x="103.8" y="133.4">2</text>
<text x="165.7" y="136.9">4</text>
<text x="165.7" y="134.4">5</text>
<text x="178.4" y="136.9">2</text>
</g>
</svg>
